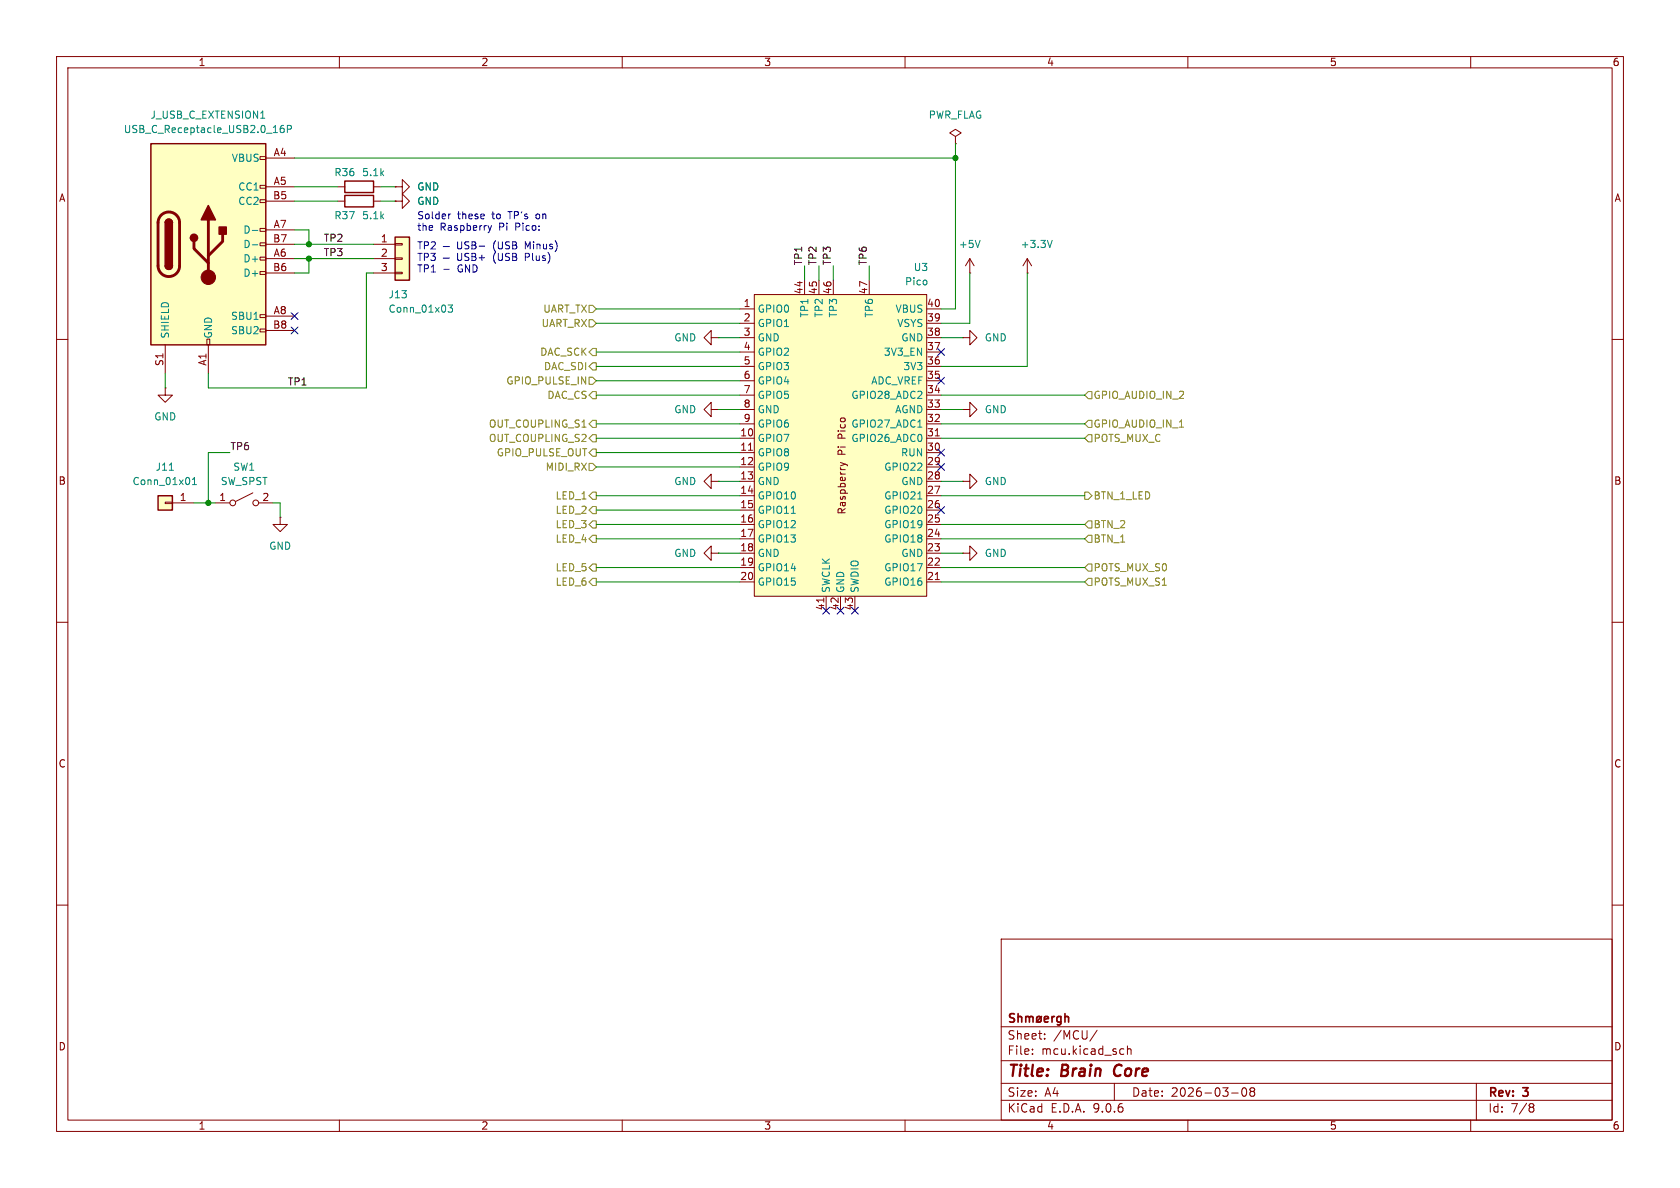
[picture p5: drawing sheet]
<svg xmlns="http://www.w3.org/2000/svg" width="297mm" height="210mm" viewBox="0 0 297 210" stroke-linecap="round" stroke-linejoin="round" font-family="sans-serif">
<g fill="none" stroke="#840000" stroke-width=".18">
<path d="M10 10h277v190h-277zM12 12h273v186h-273zM60 10v2M110 10v2M160 10v2M210 10v2M260 10v2M10 60h2M170.2 72.4h1.2v-1.3l1.3 1.3-1.3 1.3v-1.3M170.2 72.4h.1M285 60h2M38.1 88.9h2.5"/>
<path d="M44.7 87.1l-3 1.5M45.7 88.9h2.6M49.5 91.4v1.3h1.3l-1.3 1.3-1.2-1.3h1.2M49.5 91.4h.1M10 110h2M285 110h2M10 160h2M177 166h108v32h-108zM285 160h2M60 198v2M110 198v2M160 198v2"/>
<path d="M177 194.5h108M177 191.5h108M177 187.5h108M177 181.5h108M182.5 186.3v.1M182.5 185.5v.1M184.7 183.6v.1M184.7 182.8v.1M194 182.1l-1.3 2M197 191.5v3M198.2 185.4l.5 .1M198.7 186.3l-.5 .1"/>
<path d="M199.3 185.5l.2-.1 .4 .1 .1 .9M199.3 184.9v1.5M210 198v2M217.7 193.2h1.2M219.7 192.4l.2-.1a.81 .81 0 0 1 .6 .6 .81 .81 0 0 1-.3 .8l-.2 .1a.81 .81 0 0 1-.3-1.4zM221.2 192.9l-.2-.2 .2-.4 .5 .1 .1 .2-.3 .3M221.2 192.9l-.2 .3v.5l.2 .1 .5-.1 .1-.2-.1-.4-.2-.2M221.2 192.9h.3M260 198v2M261 191.5v6.5M270.6 195.1l.4 .1 .2 .2-.3 .3M270.6 195.7h.3"/>
<path d="M270.9 195.7l.2 .2 .1 .4-.2 .2-.4 .1"/>
<circle cx="41.1" cy="88.9" r=".51"/>
<circle cx="45.2" cy="88.9" r=".51"/>
</g>
<path d="M197.2 188.5a1.27 1.27 0 0 0 0 1.6" fill="none" stroke="#840000" stroke-width=".4"/>
<g fill="none" stroke="#840000" stroke-width=".3">
<path d="M179.3 179.3l-.5-.1-.2 .1v.5l.6 .2 .1 .4-.2 .3-.6-.1M180 179.8l.2-.1 .4 .1v.9M180 179.2v1.5M181.3 179.8l.5-.1 .2 .2M181.3 179.7v1M182 179.9l.2-.2 .4 .1v.9M182 179.9v.8M183.4 179.8l.4-.1 .3 .3v.4l-.3 .3-.4-.1-.1-.2v-.4zM184.1 179.7l-.9 1M186 179.7v1M186.4 179.7l-.3 .1-.1 .2M187.6 179.8l-.5-.1-.3 .3v.4l.2 .2h.6"/>
<path d="M187.6 179.7v1.2l-.3 .3-.4-.1M188.3 179.8l.2-.1 .3 .1 .1 .9M188.3 179.2v1.5M184.6 180.2l.7-.2v-.2l-.5-.1-.2 .2 .1 .7h.6"/>
</g>
<path d="M27.9 87.6h2.6v2.6h-2.6z" fill="#ffffc2"/>
<path d="M61 34.5h5v2.1h-5zM61 32h5v2h-5zM27.9 87.6h2.6v2.6h-2.6z" fill="none" stroke="#840000" stroke-width=".25"/>
<g fill="none" stroke="#840000" stroke-width=".18">
<path d="M59.7 35.6h1.3M59.7 33h1.3M66 35.6h1.3M66 33h1.3M69.8 35.6h1.3v-1.3l1.3 1.3-1.3 1.2v-1.2M69.8 35.6h.1M69.8 33h1.3v-1.2l1.3 1.2-1.3 1.3v-1.3M69.8 33h.1M168.9 24.1l1-.6-1-.6-1 .6 1 .6v1.3M168.9 25.4h.1M29.2 88.8h1.3v.2h-1.3zM30.5 88.9h3.8"/>
<path d="M125.7 97.8v-1.3l-1.2 1.3 1.2 1.3v-1.3h1.3M127 97.8h.1"/>
</g>
<path d="M29.9 83.1h.8M34 85.7h.7M34 84.8l.4-.4v1.3" fill="none" stroke="#008484" stroke-width=".18"/>
<path d="M69.8 41.9h2.6v7.6h-2.6z" fill="#ffffc2"/>
<path d="M69.8 41.9h2.6v7.6h-2.6z" fill="none" stroke="#840000" stroke-width=".25"/>
<g fill="none" stroke="#840000" stroke-width=".18">
<path d="M66 43.2h3.8M66 45.7h3.8M66 48.3h3.8M69.8 43.1h1.3v.2h-1.3zM69.8 45.6h1.3v.2h-1.3zM69.8 48.1h1.3v.3h-1.3zM125.7 59.7v-1.3l-1.2 1.3 1.2 1.3v-1.3h1.3M127 59.7h.1M170.2 59.7h1.2v-1.3l1.3 1.3-1.3 1.3v-1.3M170.2 59.7h.1M171.4 48.3h.1M171.4 45.7l-.7 1.3"/>
<path d="M171.4 45.7l.8 1.3M171.4 45.7v2.6M181.6 48.3h.1M181.6 45.7l-.8 1.3M181.6 45.7l.8 1.3M181.6 45.7v2.6M29.2 68.6v1.3h1.3l-1.3 1.2-1.3-1.2h1.3M29.2 68.6h.1M125.7 72.4v-1.3l-1.2 1.3 1.2 1.3v-1.3h1.3M127 72.4h.1M125.7 85.1v-1.3l-1.2 1.3 1.2 1.3v-1.3h1.3M127 85.1h.1"/>
<path d="M170.2 85.1h1.2v-1.3l1.3 1.3-1.3 1.3v-1.3M170.2 85.1h.1M170.2 97.8h1.2v-1.3l1.3 1.3-1.3 1.3v-1.3M170.2 97.8h.1"/>
</g>
<path d="M79.2 53.9h.8l-.4 .5 .3 .1v.6l-.1 .1-.6-.1M173.3 42.5l-.5 1.3M186 42.5l-.4 1.3" fill="none" stroke="#008484" stroke-width=".18"/>
<path d="M26.7 25.4h20.3v35.6h-20.3z" fill="#ffffc2"/>
<g fill="none" stroke="#840000" stroke-width=".18">
<path d="M46 27.7h1v.5h-1zM46 32.8h1v.5h-1zM46 35.3h1v.5h-1zM47 27.9h5.1M47 33h5.1M47 35.6h5.1M36.6 59.9h.5v1.1h-.5zM46 40.4h1v.5h-1zM46 42.9h1v.5h-1zM46 45.5h1v.5h-1zM46 48h1v.5h-1zM46 55.6h1v.5h-1z"/>
<path d="M46 58.2h1v.5h-1zM47 40.6h5.1M47 43.2h5.1M47 45.7h5.1M47 48.3h5.1M47 55.9h5.1M47 58.4h5.1M29.2 61v5M36.8 61v5"/>
</g>
<path d="M26.7 25.4h20.3v35.6h-20.3zM29.2 39.4a.64 .64 0 0 1 .6-.7 .64 .64 0 0 1 .7 .7M29.2 47a.64 .64 0 0 0 .6 .6 .64 .64 0 0 0 .7-.6" fill="none" stroke="#840000" stroke-width=".25"/>
<path d="M28.5 38a1.9 1.9 0 0 1 2.1-.4 1.9 1.9 0 0 1 1.1 1.8v7.6a1.91 1.91 0 0 1-1.9 1.9 1.91 1.91 0 0 1-1.9-1.9v-7.8l.2-.6zM36.8 38.9v10.1M34.3 42.7v1.2l2.5 2.6M39.4 41.4v1.3l-2.6 2.5" fill="none" stroke="#840000" stroke-width=".51"/>
<g fill="#840000" stroke="#840000" stroke-width=".25">
<path d="M29.2 39.4h1.3v7.6h-1.3z"/>
<path d="M29.4 38.9a.64 .64 0 0 1 .7-.1 .64 .64 0 0 1 .4 .6h-1.3z"/>
<path d="M29.2 47h1.3a.64 .64 0 0 1-.7 .6 .64 .64 0 0 1-.6-.6z"/>
<path d="M36.8 36.3l1.3 2.6h-2.5z"/>
<path d="M38.7 40.1h1.3v1.3h-1.3z"/>
<circle cx="34.3" cy="42" r=".63"/>
</g>
<circle cx="36.8" cy="49" r="1.27" fill="#840000" stroke="#840000" stroke-width=".18"/>
<path d="M46.1 20.9h.7M50.1 22.2h-.3a.86 .86 0 0 0 0 1.2l.4-.1 .1-.4-.3-.2h-.3l-.2 .2M50.8 22.8h.6l.1-.2v-.3l-.7-.1v1.2M44.6 40.7h1M44.6 43.3h1" fill="none" stroke="#008484" stroke-width=".18"/>
<path d="M133.3 52.1h30.5v53.3h-30.5z" fill="#ffffc2"/>
<g fill="none" stroke="#840000" stroke-width=".18">
<path d="M69.8 33h.1M69.8 35.6h.1M130.8 54.6h2.5M130.8 57.2h2.5M130.8 59.7h2.5M133.3 52.1h30.5v53.3h-30.5zM142.2 49.5v2.6M144.8 49.5v2.6M147.3 49.5v2.6M153.7 49.5v2.6M163.8 54.6h2.6M163.8 57.2h2.6"/>
<path d="M163.8 59.7h2.6M130.8 62.2h2.5M130.8 64.8h2.5M130.8 67.3h2.5M130.8 69.9h2.5M130.8 72.4h2.5M130.8 74.9h2.5M130.8 77.5h2.5M132.3 79.6h.7M163.8 62.2h2.6M163.8 64.8h2.6M163.8 67.3h2.6"/>
<path d="M163.8 69.9h2.6M163.8 72.4h2.6M163.8 74.9h2.6M163.8 77.5h2.6M165.3 77.1h.8M130.8 80h2.5M130.8 82.6h2.5M130.8 85.1h2.5M130.8 87.6h2.5M130.8 90.2h2.5M130.8 92.7h2.5M130.8 95.3h2.5"/>
<path d="M130.8 97.8h2.5M148.6 81.8l.8 .3M149.4 82.1l-.8 .3M149.4 82.1l.4 .3M163.8 80h2.6M163.8 82.6h2.6M163.8 85.1h2.6M163.8 87.6h2.6M163.8 90.2h2.6M163.8 92.7h2.6M163.8 95.3h2.6M163.8 97.8h2.6"/>
<path d="M130.8 100.3h2.5M130.8 102.9h2.5M145.6 105.7v.7M146 105.4v2.6M148.6 105.4v2.6M151.1 105.4v2.6M163.8 100.3h2.6M163.8 102.9h2.6M165.3 102.5h.8"/>
</g>
<path d="M162.3 75.5h.7M139.9 90.7h.7M162.3 88.2h.7" fill="none" stroke="#008484" stroke-width=".18"/>
<g fill="none" stroke="#848400" stroke-width=".18">
<path d="M104.1 54h.7l.6 .6-.6 .6h-.7zM104.1 56.5h.7l.6 .7-.6 .6h-.7zM104.1 66.7h.7l.6 .6-.6 .6h-.7zM104.8 61.6h.6v1.3h-.6l-.7-.7zM104.8 64.1h.6v1.3h-.6l-.7-.6zM104.8 74.3h.6v1.3h-.6l-.7-.7zM104.8 79.4h.6v1.2h-.6l-.7-.6zM104.8 76.8h.6v1.3h-.6l-.7-.6zM104.8 69.2h.6v1.3h-.6l-.7-.6zM192.4 74.3h.6v1.3h-.6l-.6-.7zM192.4 69.2h.6v1.3h-.6l-.6-.6zM192.4 76.8h.6v1.3h-.6l-.6-.6z"/>
<path d="M208.5 75.5h.7M104.1 81.9h.7l.6 .7-.6 .6h-.7zM104.8 89.5h.6v1.3h-.6l-.7-.6zM104.8 87h.6v1.3h-.6l-.7-.7zM104.8 92.1h.6v1.2h-.6l-.7-.6zM104.8 99.7h.6v1.3h-.6l-.7-.7zM104.8 94.6h.6v1.3h-.6l-.7-.6zM191.8 87h.6l.6 .6-.6 .7h-.6zM192.4 94.6h.6v1.3h-.6l-.6-.6zM192.4 92.1h.6v1.2h-.6l-.6-.6zM192.4 99.7h.6v1.3h-.6l-.6-.7zM104.8 102.2h.6v1.3h-.6l-.7-.6z"/>
<path d="M192.4 102.2h.6v1.3h-.6l-.6-.6z"/>
</g>
<g fill="none" stroke="#008400" stroke-width=".18">
<path d="M52.1 33h7.6M52.1 35.6h7.6M52.1 27.9h116.8M67.3 33h2.5M67.3 35.6h2.5M168.9 25.4v29.2h-2.5M52.1 45.7h13.9M52.1 40.6h2.5v2.6M52.1 43.2h13.9M54.6 45.7v2.6h-2.5M66 48.3h-1.2v20.3h-28v-2.6M105.4 57.2h25.4"/>
<path d="M105.4 54.6h25.4M127 59.7h3.8M142.2 47v2.5M144.8 47v2.5M147.3 47v2.5M153.7 47v2.5M166.4 59.7h3.8M171.4 48.3v8.9h-5M181.6 48.3v16.5h-15.2M29.2 66v2.6M105.4 67.3h25.4M105.4 64.8h25.4"/>
<path d="M105.4 69.9h25.4M105.4 74.9h25.4M105.4 77.5h25.4M105.4 62.2h25.4M127 72.4h3.8M166.4 72.4h3.8M166.4 69.9h25.4M166.4 74.9h25.4M166.4 77.5h25.4M34.3 88.9h3.8M40.6 80h-3.8v8.9M48.3 88.9h1.2v2.5"/>
<path d="M105.4 80h25.4M105.4 87.6h25.4M105.4 82.6h25.4M105.4 90.2h25.4M105.4 95.3h25.4M105.4 92.7h25.4M127 97.8h3.8M127 85.1h3.8M166.4 97.8h3.8M166.4 87.6h25.4M166.4 85.1h3.8M166.4 95.3h25.4"/>
<path d="M166.4 92.7h25.4M105.4 102.9h25.4M105.4 100.3h25.4M166.4 102.9h25.4M166.4 100.3h25.4"/>
</g>
<g fill="none" stroke="#000084" stroke-width=".18">
<path d="M51.5 57.8l1.2 1.2M51.5 55.3l1.2 1.2M52.7 57.8l-1.2 1.2M52.7 55.3l-1.2 1.2M165.8 79.4l1.2 1.2M165.8 61.6l1.2 1.2M165.8 66.7l1.2 1.2M167 79.4l-1.2 1.2M167 61.6l-1.2 1.2M167 66.7l-1.2 1.2M165.8 81.9l1.2 1.3M165.8 89.6l1.2 1.2"/>
<path d="M167 81.9l-1.2 1.3M167 89.6l-1.2 1.2M145.4 107.3l1.3 1.3M146.7 107.3l-1.3 1.3M148 107.3l1.2 1.3M149.2 107.3l-1.2 1.3M150.5 107.3l1.2 1.3M151.7 107.3l-1.2 1.3"/>
</g>
<g fill="none" stroke="#0000c2" stroke-width=".18">
<path d="M79.7 37.8l-.3 .2M86.3 39.9l.3 .8M86.9 39.9l-.3 .8M78.4 43.6h1M78.4 45.6h1M78.5 47.6h.9M80.9 42.7v1.1l.2 .2 .4-.1 .1-.1v-1.1M80.9 44.8v1l.2 .2h.4l.1-.2v-1M81.7 46.9a.59 .59 0 0 0-.8 .6 .59 .59 0 0 0 .8 .5v-.5h-.2M82.9 42.8l-.5-.1-.2 .2v.3l.6 .3 .1 .3-.2 .2-.5-.1M82.9 44.8h-.5l-.2 .1v.4l.6 .2 .1 .3-.2 .2h-.5M83 46.8v1.3l-.7-1.3v1.3"/>
<path d="M83.4 42.7h.5l.2 .3-.2 .3 .2 .2 .1 .3-.3 .2h-.5zM83.4 44.8h.5l.2 .2-.2 .4 .2 .1 .1 .3-.3 .2h-.5zM83.4 43.3h.5M83.4 45.4h.5M83.6 46.8a.64 .64 0 0 1 .7 .7 .64 .64 0 0 1-.7 .6zM84.7 43.5h1M84.7 45.6h1M85.2 45.1v.9M86.6 40.7l-.1 .3"/>
</g>
<g fill="#008400" stroke="#008400" stroke-width=".18">
<circle cx="168.9" cy="27.9" r=".46"/>
<circle cx="36.8" cy="88.9" r=".46"/>
<circle cx="54.6" cy="43.2" r=".46"/>
<circle cx="54.6" cy="45.7" r=".46"/>
</g>
<g font-size="2.8" fill="#840000">
<text x="178" y="190.9">Title:</text>
<text x="187.7" y="190.9">Brain</text>
<text x="197.8" y="190.9">Core</text>
</g>
<g font-size="2.1" fill="#840000">
<text x="178" y="184">Sheet:</text>
<text x="186.2" y="184">/MCU/</text>
<text x="178" y="186.7">File:</text>
<text x="184.1" y="186.7">mcu.kicad_sch</text>
<text x="178" y="196.9">KiCad</text>
<text x="178" y="194.1">Size:</text>
<text x="184.7" y="194.1">A4</text>
<text x="185.7" y="196.9">E.D.A.</text>
<text x="193.3" y="196.9">9.0.6</text>
<text x="200" y="194.1">Date:</text>
<text x="207" y="194.1">2026-03-08</text>
<text x="263" y="194.3">Rev:</text>
<text x="263" y="196.9">Id:</text>
<text x="267.1" y="196.9">7/8</text>
<text x="269.4" y="194.3">3</text>
</g>
<g font-size="1.8" fill="#840000">
<text x="35" y="11.9">1</text>
<text x="85" y="11.9">2</text>
<text x="135" y="11.9">3</text>
<text x="185" y="11.9">4</text>
<text x="235" y="11.9">5</text>
<text x="285" y="11.9">6</text>
<text x="48.3" y="27.7">A4</text>
<text x="10.3" y="35.9">A</text>
<text x="48.2" y="35.3">B5</text>
<text x="48.3" y="32.8">A5</text>
<text x="285.3" y="35.9">A</text>
<text x="48.3" y="40.4">A7</text>
<text x="48.2" y="42.9">B7</text>
<text x="48.3" y="45.5">A6</text>
<text x="67.2" y="42.9">1</text>
<text x="67.2" y="45.5">2</text>
<text x="48.2" y="48">B6</text>
<text x="67.2" y="48">3</text>
<text x="142" y="52.1" transform="rotate(-90 142 52.1)">44</text>
<text x="144.5" y="52.1" transform="rotate(-90 144.5 52.1)">45</text>
<text x="147.1" y="52.1" transform="rotate(-90 147.1 52.1)">46</text>
<text x="153.4" y="52.1" transform="rotate(-90 153.4 52.1)">47</text>
<text x="48.2" y="58.2">B8</text>
<text x="48.3" y="55.6">A8</text>
<text x="131.4" y="54.4">1</text>
<text x="131.4" y="56.9">2</text>
<text x="131.4" y="59.4">3</text>
<text x="163.8" y="54.4">40</text>
<text x="163.8" y="56.9">39</text>
<text x="163.8" y="59.4">38</text>
<text x="29" y="64.8" transform="rotate(-90 29 64.8)">S1</text>
<text x="36.6" y="64.8" transform="rotate(-90 36.6 64.8)">A1</text>
<text x="131.4" y="62">4</text>
<text x="131.4" y="64.5">5</text>
<text x="163.8" y="62">37</text>
<text x="163.8" y="64.5">36</text>
<text x="131.4" y="67.1">6</text>
<text x="131.4" y="69.6">7</text>
<text x="163.8" y="67.1">35</text>
<text x="163.8" y="69.6">34</text>
<text x="130.8" y="77.2">10</text>
<text x="131.4" y="72.1">8</text>
<text x="131.4" y="74.7">9</text>
<text x="149.7" y="77.5" transform="rotate(-90 149.7 77.5)">Pico</text>
<text x="163.8" y="72.1">33</text>
<text x="163.8" y="74.7">32</text>
<text x="163.8" y="77.2">31</text>
<text x="130.8" y="79.8">11</text>
<text x="130.8" y="82.3">12</text>
<text x="149.7" y="80.5" transform="rotate(-90 149.7 80.5)">Pi</text>
<text x="163.8" y="79.8">30</text>
<text x="163.8" y="82.3">29</text>
<text x="10.3" y="85.9">B</text>
<text x="31.7" y="88.6">1</text>
<text x="38.7" y="88.6">1</text>
<text x="46.3" y="88.6">2</text>
<text x="130.8" y="84.8">13</text>
<text x="130.8" y="87.4">14</text>
<text x="130.8" y="89.9">15</text>
<text x="163.8" y="84.8">28</text>
<text x="163.8" y="87.4">27</text>
<text x="163.8" y="89.9">26</text>
<text x="285.3" y="85.9">B</text>
<text x="130.8" y="92.5">16</text>
<text x="130.8" y="95">17</text>
<text x="149.7" y="91" transform="rotate(-90 149.7 91)">Raspberry</text>
<text x="163.8" y="92.5">25</text>
<text x="163.8" y="95">24</text>
<text x="130.8" y="97.5">18</text>
<text x="130.8" y="100.1">19</text>
<text x="163.8" y="97.5">23</text>
<text x="163.8" y="100.1">22</text>
<text x="130.8" y="102.6">20</text>
<text x="145.8" y="108" transform="rotate(-90 145.8 108)">41</text>
<text x="148.3" y="108" transform="rotate(-90 148.3 108)">42</text>
<text x="150.9" y="108" transform="rotate(-90 150.9 108)">43</text>
<text x="163.8" y="102.6">21</text>
<text x="10.3" y="135.9">C</text>
<text x="285.3" y="135.9">C</text>
<text x="10.3" y="185.9">D</text>
<text x="285.3" y="185.9">D</text>
<text x="35" y="199.9">1</text>
<text x="85" y="199.9">2</text>
<text x="135" y="199.9">3</text>
<text x="185" y="199.9">4</text>
<text x="235" y="199.9">5</text>
<text x="285" y="199.9">6</text>
</g>
<g font-size="1.8" fill="#008484">
<text x="21.8" y="23.7">USB_C_Receptacle_USB2.0_16P</text>
<text x="26.5" y="21.2">J_USB_C_EXTENSION1</text>
<text x="164.1" y="21.2">PWR_FLAG</text>
<text x="40.9" y="28.8">VBUS</text>
<text x="42" y="33.9">CC1</text>
<text x="59" y="31.3">R36</text>
<text x="63.9" y="31.3">5.1k</text>
<text x="73.7" y="33.9">GND</text>
<text x="42" y="36.4">CC2</text>
<text x="42.9" y="41.5">D-</text>
<text x="59" y="39">R37</text>
<text x="63.9" y="39">5.1k</text>
<text x="73.7" y="36.4">GND</text>
<text x="42.9" y="44">D-</text>
<text x="42.9" y="46.6">D+</text>
<text x="169.4" y="44">+5V</text>
<text x="180.3" y="44">+3.3V</text>
<text x="42.9" y="49.1">D+</text>
<text x="68.6" y="52.9">J13</text>
<text x="159.9" y="50.6">Pico</text>
<text x="161.4" y="48.1">U3</text>
<text x="30.1" y="59.9" transform="rotate(-90 30.1 59.9)">SHIELD</text>
<text x="37.7" y="59.9" transform="rotate(-90 37.7 59.9)">GND</text>
<text x="40.8" y="56.7">SBU1</text>
<text x="40.8" y="59.3">SBU2</text>
<text x="68.6" y="55.5">Conn_01x03</text>
<text x="133.9" y="55.5">GPIO0</text>
<text x="133.9" y="58">GPIO1</text>
<text x="143.1" y="56.2" transform="rotate(-90 143.1 56.2)">TP1</text>
<text x="145.6" y="56.2" transform="rotate(-90 145.6 56.2)">TP2</text>
<text x="148.2" y="56.2" transform="rotate(-90 148.2 56.2)">TP3</text>
<text x="154.5" y="56.2" transform="rotate(-90 154.5 56.2)">TP6</text>
<text x="158.2" y="55.5">VBUS</text>
<text x="158.5" y="58">VSYS</text>
<text x="119.1" y="60.6">GND</text>
<text x="133.9" y="60.6">GND</text>
<text x="133.9" y="63.1">GPIO2</text>
<text x="133.9" y="65.6">GPIO3</text>
<text x="156.2" y="63.1">3V3_EN</text>
<text x="159.2" y="60.6">GND</text>
<text x="159.6" y="65.6">3V3</text>
<text x="174" y="60.6">GND</text>
<text x="133.9" y="68.2">GPIO4</text>
<text x="133.9" y="70.7">GPIO5</text>
<text x="150.4" y="70.7">GPIO28_ADC2</text>
<text x="153.9" y="68.2">ADC_VREF</text>
<text x="27.2" y="74.5">GND</text>
<text x="119.1" y="73.3">GND</text>
<text x="133.9" y="73.3">GND</text>
<text x="133.9" y="75.8">GPIO6</text>
<text x="150.4" y="75.8">GPIO27_ADC1</text>
<text x="158.2" y="73.3">AGND</text>
<text x="174" y="73.3">GND</text>
<text x="27.4" y="83.4">J11</text>
<text x="41.1" y="83.4">SW1</text>
<text x="133.9" y="78.3">GPIO7</text>
<text x="133.9" y="80.9">GPIO8</text>
<text x="133.9" y="83.4">GPIO9</text>
<text x="150.4" y="78.3">GPIO26_ADC0</text>
<text x="156.2" y="83.4">GPIO22</text>
<text x="159.2" y="80.9">RUN</text>
<text x="23.3" y="86">Conn_01x01</text>
<text x="38.9" y="86">SW_SPST</text>
<text x="119.1" y="86">GND</text>
<text x="133.9" y="86">GND</text>
<text x="133.9" y="88.5">GPIO10</text>
<text x="156.2" y="88.5">GPIO21</text>
<text x="159.2" y="86">GND</text>
<text x="174" y="86">GND</text>
<text x="133.9" y="91">GPIO11</text>
<text x="133.9" y="93.6">GPIO12</text>
<text x="156.2" y="91">GPIO20</text>
<text x="156.2" y="93.6">GPIO19</text>
<text x="47.5" y="97.4">GND</text>
<text x="119.1" y="98.7">GND</text>
<text x="133.9" y="96.1">GPIO13</text>
<text x="133.9" y="98.7">GND</text>
<text x="133.9" y="101.2">GPIO14</text>
<text x="156.2" y="96.1">GPIO18</text>
<text x="156.2" y="101.2">GPIO17</text>
<text x="159.2" y="98.7">GND</text>
<text x="174" y="98.7">GND</text>
<text x="133.9" y="103.7">GPIO15</text>
<text x="146.9" y="104.9" transform="rotate(-90 146.9 104.9)">SWCLK</text>
<text x="149.5" y="104.9" transform="rotate(-90 149.5 104.9)">GND</text>
<text x="152" y="104.9" transform="rotate(-90 152 104.9)">SWDIO</text>
<text x="156.2" y="103.7">GPIO16</text>
</g>
<g font-size="1.8" fill="#0000c2">
<text x="73.7" y="39">Solder</text>
<text x="73.7" y="41">the</text>
<text x="77.8" y="41">Raspberry</text>
<text x="80.9" y="39">these</text>
<text x="87.1" y="39">to</text>
<text x="88.3" y="41">Pi</text>
<text x="90.2" y="39">TP's</text>
<text x="91.4" y="41">Pico:</text>
<text x="95.2" y="39">on</text>
<text x="73.7" y="44.3">TP2</text>
<text x="73.7" y="46.3">TP3</text>
<text x="87.3" y="44.3">(USB</text>
<text x="87.3" y="46.3">(USB</text>
<text x="93.1" y="44.3">Minus)</text>
<text x="93.1" y="46.3">Plus)</text>
<text x="73.7" y="48.4">TP1</text>
</g>
<g font-size="1.8">
<text x="57.1" y="45.4">TP3</text>
<text x="57.1" y="42.8">TP2</text>
<text x="141.9" y="47" transform="rotate(-90 141.9 47)">TP1</text>
<text x="144.4" y="47" transform="rotate(-90 144.4 47)">TP2</text>
<text x="147" y="47" transform="rotate(-90 147 47)">TP3</text>
<text x="153.3" y="47" transform="rotate(-90 153.3 47)">TP6</text>
<text x="50.8" y="68.2">TP1</text>
<text x="40.6" y="79.7">TP6</text>
</g>
<g font-size="1.8" fill="#848400">
<text x="95.6" y="58">UART_RX</text>
<text x="95.9" y="55.5">UART_TX</text>
<text x="95.4" y="63.1">DAC_SCK</text>
<text x="96.1" y="65.6">DAC_SDI</text>
<text x="89.4" y="68.2">GPIO_PULSE_IN</text>
<text x="96.7" y="70.7">DAC_CS</text>
<text x="193.2" y="70.7">GPIO_AUDIO_IN_2</text>
<text x="86.3" y="75.8">OUT_COUPLING_S1</text>
<text x="193.2" y="75.8">GPIO_AUDIO_IN_1</text>
<text x="86.3" y="78.3">OUT_COUPLING_S2</text>
<text x="87.7" y="80.9">GPIO_PULSE_OUT</text>
<text x="96.4" y="83.4">MIDI_RX</text>
<text x="193.2" y="78.3">POTS_MUX_C</text>
<text x="98.1" y="88.5">LED_1</text>
<text x="193.2" y="88.5">BTN_1_LED</text>
<text x="98.1" y="91">LED_2</text>
<text x="98.1" y="93.6">LED_3</text>
<text x="193.2" y="93.6">BTN_2</text>
<text x="98.1" y="101.2">LED_5</text>
<text x="98.1" y="96.1">LED_4</text>
<text x="193.2" y="96.1">BTN_1</text>
<text x="193.2" y="101.2">POTS_MUX_S0</text>
<text x="98.1" y="103.7">LED_6</text>
<text x="193.2" y="103.7">POTS_MUX_S1</text>
</g>
</svg>
